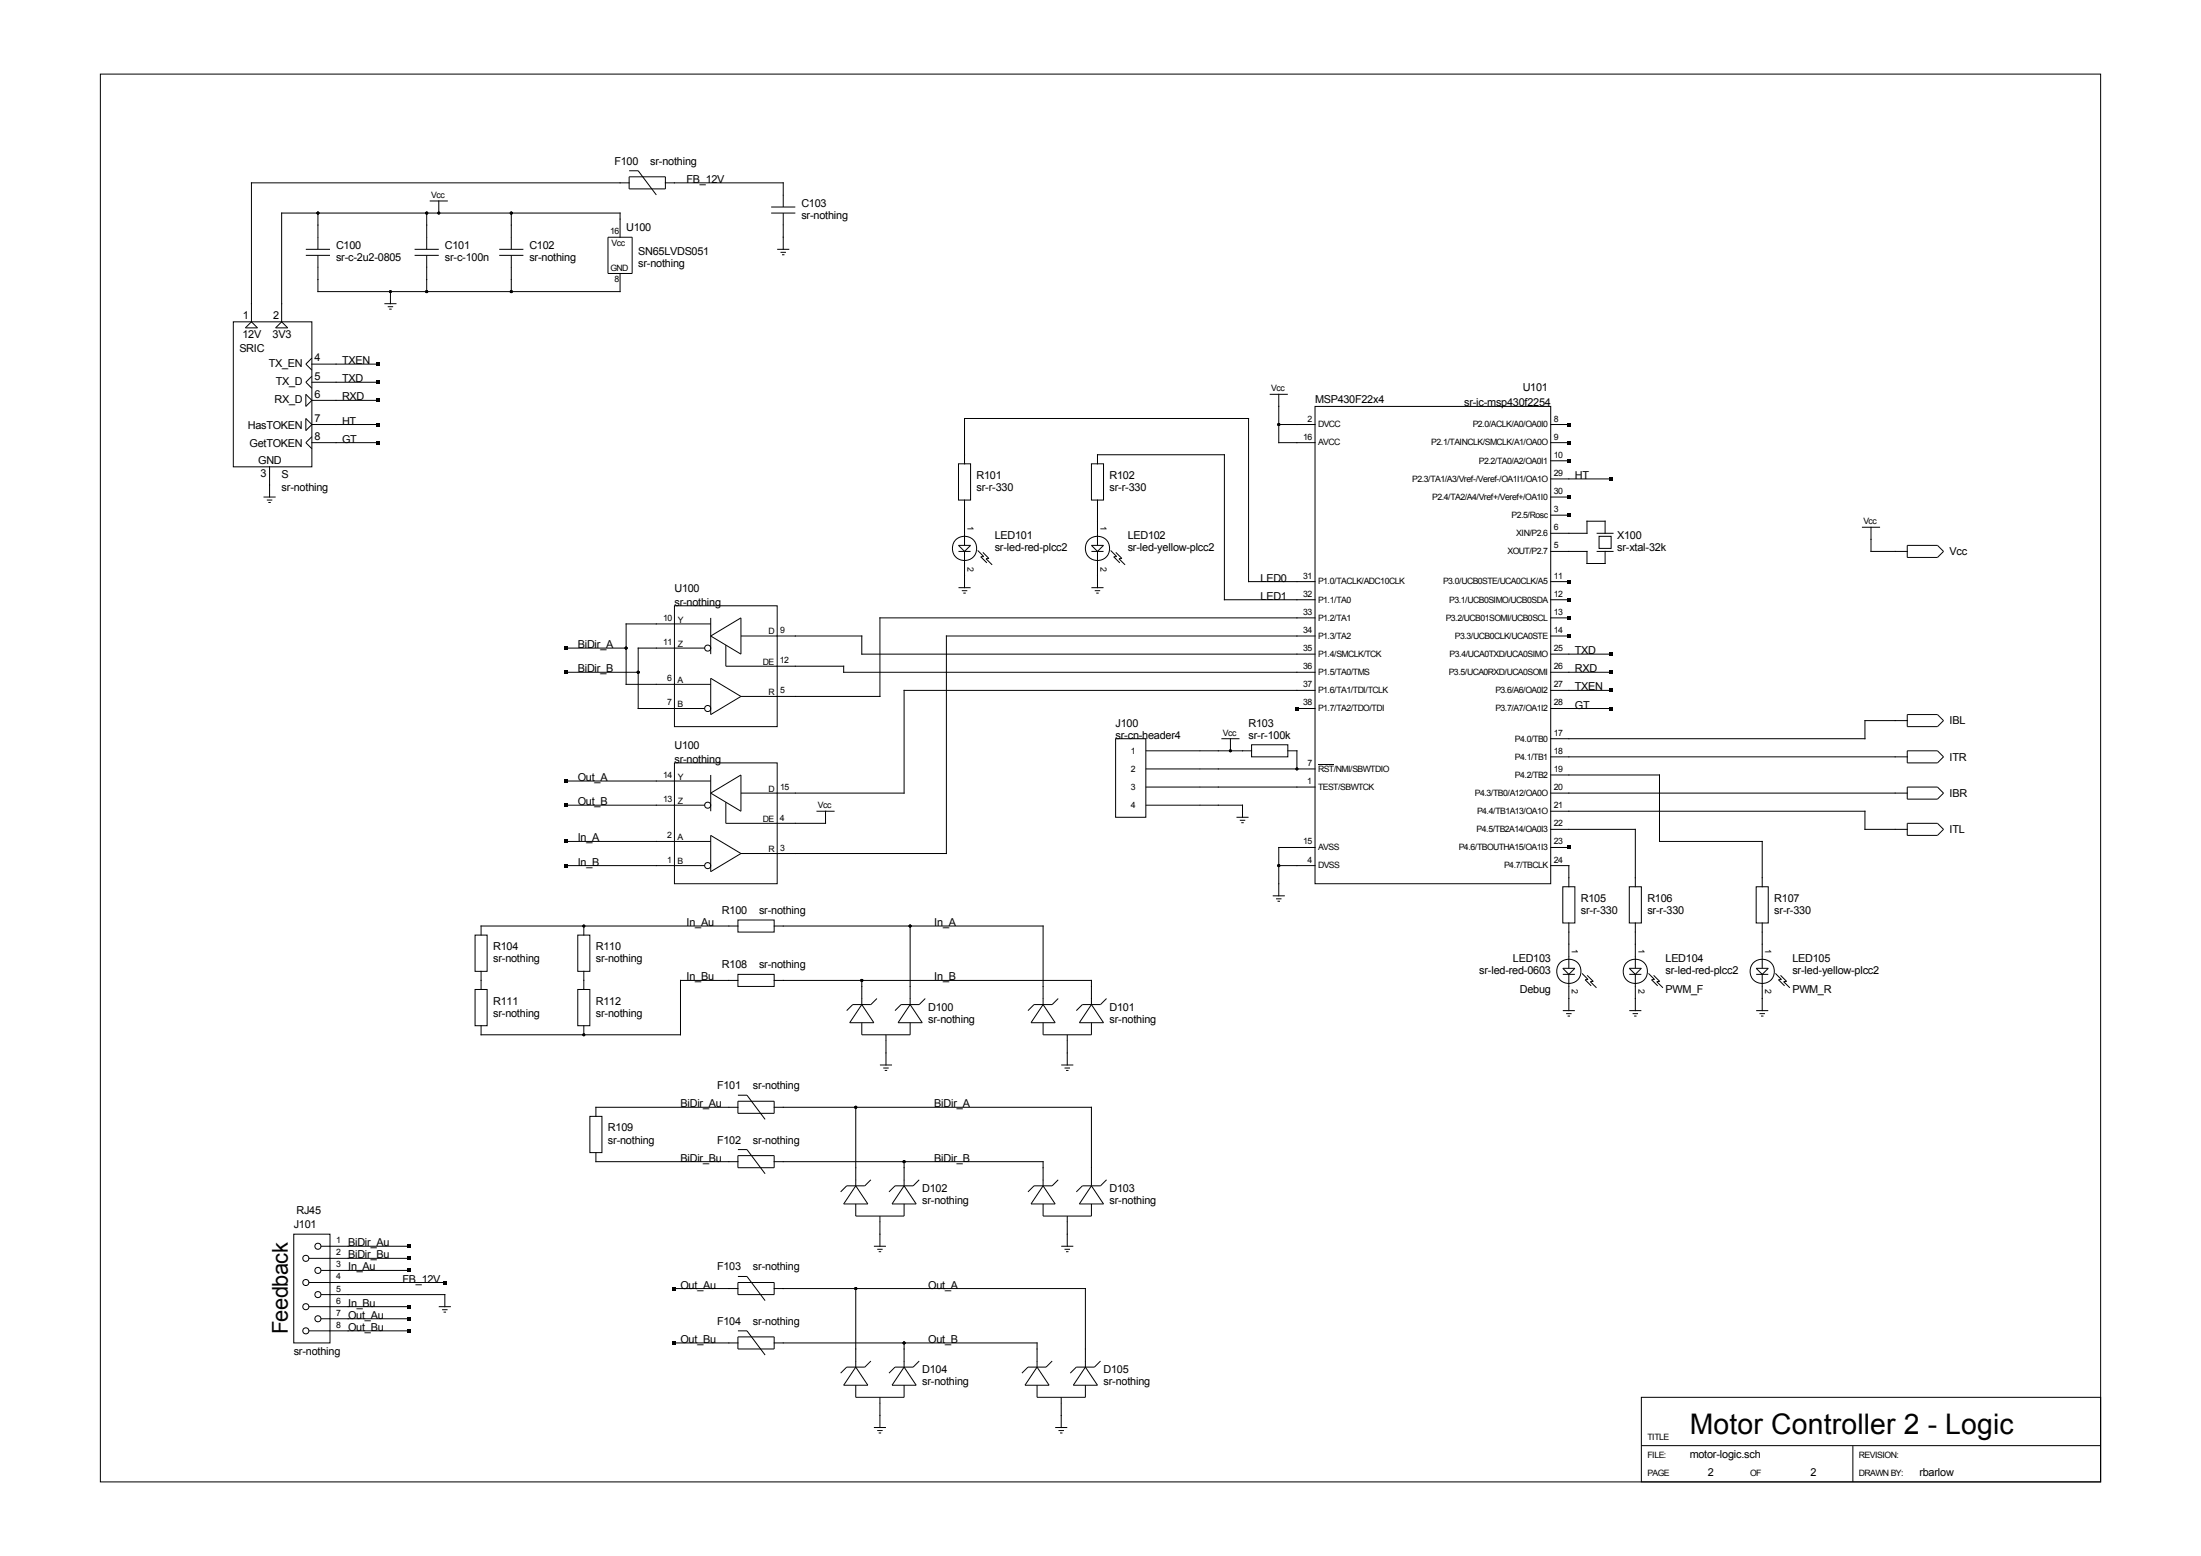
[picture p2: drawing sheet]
<svg xmlns="http://www.w3.org/2000/svg" width="297mm" height="210mm" viewBox="0 0 297 210" stroke-linecap="round" stroke-linejoin="round" font-family="sans-serif">
<g fill="none" stroke="#000" stroke-width=".13">
<path d="M13.5 10h270v190h-270zM41.3 33.6h3.2M41.3 34.5h3.2M42.9 34.5v4.9h40.8v-2.5M42.9 28.8v4.8M52.7 39.4v1.6M55.9 33.6h3.3M55.9 34.5h3.3M57.6 28.8v4.8M57.6 34.5v4.9M58 27.1h2.4M59.2 27.1v1.7"/>
<path d="M67.4 33.6h3.2M67.4 34.5h3.2M69 28.8v4.8M69 34.5v4.9M82 32h3.3v4.9h-3.3zM83.7 32v-3.2h-45.7v14.6M84.9 24.7h-51v18.7M84.9 23.9h4.9v1.6h-4.9zM84.9 23h1.2l2.5 3.3M89.8 24.7h15.9v3.2M104.1 28.8h3.2M104.1 27.9h3.2"/>
<path d="M104.9 33.6h1.6M105.3 34.1h.8M105.5 34.4h.4M105.7 28.8v4.8M31.5 43.4h10.6v19.6h-10.6zM33.9 43.4l.8 .8h-1.6zM38 43.4l.8 .8h-1.6zM41.3 56.5l.8 .8-.8 .8zM41.3 53.2l.8 .8-.8 .8zM42.1 59.7h9M42.1 57.3h9M42.1 49.1h9"/>
<path d="M42.1 51.6h9M42.1 54h9M42.1 58.9l-.8 .8 .8 .9M42.1 48.3l-.8 .8 .8 .9M42.1 50.8l-.8 .8 .8 .8M51.9 41h1.6M52.3 41.4h.8M52.5 41.7h.3M171.3 53.2h2.5M172.6 53.2v6.5h4.8M172.6 57.3h4.8M177.4 54.8h31.9v64.5h-31.9z"/>
<path d="M209.3 59.7h2.4M209.3 57.3h2.4M35.6 67.1h1.6M36 67.5h.7M36.2 67.8h.3M36.4 63v4.1M129.3 62.6h1.7v4.9h-1.7zM129.3 74.4h1.7M129.3 73.6h1.7l-.8 .8zM129.3 79.3h1.7M129.8 79.7h.7M130.2 62.6v-6.1h38.3v22h8.9"/>
<path d="M130.2 67.5v6.1M130.2 74.4v4.9M131.9 74.3l.8 .8h-.4l.9 .9M132.6 74.6l.8 .8h-.4l.9 .8M147.3 74.4h1.6M147.3 73.6h1.6l-.8 .8zM147.3 79.3h1.6M147.3 62.6h1.6v4.9h-1.6zM147.7 79.7h.8M148.1 62.6v-1.2h17.1v19.5h12.2M148.1 67.5v6.1M148.1 74.4v4.9"/>
<path d="M149.9 74.3l.8 .8h-.4l.8 .9M150.6 74.6l.8 .8h-.4l.8 .8M209.3 78.5h2.4M209.3 74.4h4.8v1.7h2.5v-1.7M209.3 72h4.8v-1.7h2.5v1.7M209.3 69.5h2.4M209.3 67.1h2.4M209.3 64.6h8.1M209.3 62.2h2.4M215.4 74.4h2.3M215.4 72h2.3M215.8 72.4h1.6v1.6h-1.6z"/>
<path d="M251.2 71.2h2.5M252.5 71.2v3.2h4.9M257.4 73.6h4l.9 .8-.9 .8h-4zM76.3 90.7h9.8M76.3 87.5h8.2M91 81.8h13.9v16.3h-13.9zM95.1 87.5h-9v8.1h9M95.9 85.8l4.1-2.4v4.9zM95.9 83.4v4.9M95.9 91.5l4.1 2.5-4.1 2.4zM95.9 84.2h-11.4v8.2h11.4M97.9 87.1v2.8h15.9v.8h63.6"/>
<path d="M100 85.8h16.3v2.5h61.1M130 80h.3M147.9 80h.4M150.5 99.7h4.1v10.6h-4.1zM164.8 99.7h2.5M166 99.7v1.6M175 95.6h2.4M177.4 83.4h-58.7v10.6h-18.7M177.4 85.8h-49.7v29.4h-27.7M177.4 93.2h-55.4v13.8h-22M209.3 80.9h2.4M209.3 83.4h2.4"/>
<path d="M209.3 85.8h2.4M209.3 88.3h8.1M209.3 90.7h8.1M209.3 93.2h8.1M209.3 95.6h8.1M257.4 97.3h-5.7v2.4h-42.4M257.4 96.4h4l.9 .9-.9 .8h-4zM76.3 116.8h18.8M76.3 108.7h18.8M76.3 113.6h19.6M76.3 105.4h19.6M91 103h13.9v16.3h-13.9z"/>
<path d="M95.9 107l4.1-2.4v4.9zM95.9 104.6v4.9M95.9 112.7l4.1 2.5-4.1 2.4zM97.9 108.3v2.8h13.5v-1.6M110.2 109.5h2.4M154.6 106.2h22.8M154.6 103.8h22.8M154.6 101.3h14.3M154.6 108.7h13.1v1.6M166.8 110.3h1.7M167.3 110.7h.7M167.5 111h.3"/>
<path d="M168.9 100.5h4.9v1.6h-4.9zM172.6 116.8h4.8M173.8 101.3h1.2v2.5M177.4 114.4h-4.8v6.5M177.9 103.1h2.1M209.3 116.8h2.4v2.9M209.3 114.4h2.4M209.3 107h48.1M209.3 104.6h14.6v9h13.9v6.1M209.3 102.1h48.1M209.3 111.9h11.4v7.8M209.3 109.5h42.4v2.4h5.7"/>
<path d="M210.9 119.7h1.6v4.9h-1.6zM219.9 119.7h1.6v4.9h-1.6zM237 119.7h1.6v4.9h-1.6zM257.4 106.2h4l.9 .8-.9 .9h-4zM257.4 101.3h4l.9 .8-.9 .9h-4zM257.4 111.1h4l.9 .8-.9 .8h-4zM64.1 126.2h1.6v4.9h-1.6zM64.1 133.5h1.6v4.9h-1.6zM64.9 131.1v2.4M78 126.2h1.6v4.9h-1.6zM78 133.5h1.6v4.9h-1.6zM78.8 125v1.2"/>
<path d="M78.8 131.1v2.4M78.8 138.4v1.3M99.6 125h-34.7v1.2M99.6 132.3h-7.8v7.4h-26.9v-1.3M99.6 124.2h4.9v1.6h-4.9zM99.6 131.5h4.9v1.6h-4.9zM104.5 125h36.3v10.6M104.5 132.3h42.8v3.3M116.3 135.6l1.6 2.4h-3.2zM116.3 132.3v3.3M116.3 138v1.7h6.5v-1.7M118.3 134.8l-.8 .8h-2.4l-.8 .8"/>
<path d="M119.6 139.7v4M122.8 135.6l1.6 2.4h-3.2zM122.8 125v10.6M124.9 134.8l-.9 .8h-2.4l-.8 .8M140.8 138v1.7h6.5v-1.7M140.8 135.6l1.6 2.4h-3.3zM142.8 134.8l-.8 .8h-2.5l-.8 .8M144 139.7v4M147.3 135.6l1.6 2.4h-3.3zM149.3 134.8l-.8 .8h-2.4l-.9 .8M171.7 120.9h1.7M172.2 121.3h.7"/>
<path d="M172.4 121.6h.3M210.9 130.7h1.6l-.8 .8zM210.9 131.5h1.6M210.9 136.4h1.6M211.3 136.8h.8M211.5 137.1h.4M211.7 124.6v6.1M211.7 131.5v4.9M213.5 131.4l.8 .8h-.4l.8 .9M214.2 131.6l.8 .9h-.4l.8 .8M219.9 130.7h1.6l-.8 .8zM219.9 131.5h1.6"/>
<path d="M219.9 136.4h1.6M220.3 136.8h.7M220.5 137.1h.3M220.7 124.6v6.1M220.7 131.5v4.9M222.4 131.4l.9 .8h-.4l.8 .9M223.1 131.6l.9 .9h-.4l.8 .8M237 130.7h1.6l-.8 .8zM237 131.5h1.6M237 136.4h1.6M237.4 136.8h.8M237.6 137.1h.4"/>
<path d="M237.8 124.6v6.1M237.8 131.5v4.9M239.6 131.4l.8 .8h-.4l.8 .9M240.3 131.6l.8 .9h-.4l.8 .8M79.6 150.7h1.6v4.9h-1.6zM80.4 155.6v1.2h19.2M99.6 149.4h-19.2v1.3M99.6 148.6h4.9v1.7h-4.9zM99.6 156h4.9v1.6h-4.9zM99.6 147.8h1.2l2.4 3.3M99.6 155.2h1.2l2.4 3.2M104.5 149.4h42.8v10.6"/>
<path d="M104.5 156.8h36.3v3.2M115.5 149.4v10.6M117.5 159.2l-.8 .8h-2.4l-.9 .9M118.7 143.7h1.7M119.2 144.1h.7M119.4 144.5h.3M122 156.8v3.2M124 159.2l-.8 .8h-2.4l-.8 .9M142.8 159.2l-.8 .8h-2.5l-.8 .9M143.2 143.7h1.6M143.6 144.1h.8M143.9 144.5h.3"/>
<path d="M149.3 159.2l-.8 .8h-2.4l-.9 .9M39.6 166.6h4.9v14.6h-4.9zM41.7 169.8h13.4M41.7 173.1h18.3M41.7 176.4h13.4M41.7 179.6h13.4M43.3 168.2h11.8M43.3 171.5h11.8M43.3 174.7h16.7v1.7M43.3 178h11.8M59.2 176.4h1.6M59.7 176.8h.7"/>
<path d="M59.9 177.1h.3M91 173.9h8.6M99.6 173.1h4.9v1.6h-4.9zM99.6 179.6h1.2l2.4 3.3M99.6 172.3h1.2l2.4 3.2M104.5 173.9h42v10.6M115.5 162.5v1.6h6.5v-1.6M115.5 160l1.6 2.5h-3.3zM115.5 173.9v10.6M117.9 168.2h1.7M118.4 168.6h.7M118.6 168.9h.3"/>
<path d="M118.7 164.1v4.1M122 160l1.6 2.5h-3.2zM140.8 160l1.6 2.5h-3.3zM140.8 162.5v1.6h6.5v-1.6M143.2 168.2h1.6M143.6 168.6h.8M143.9 168.9h.3M144 164.1v4.1M147.3 160l1.6 2.5h-3.3zM91 181.2h8.6M99.6 180.4h4.9v1.7h-4.9zM104.5 181.2h35.4v3.3"/>
<path d="M115.5 187v1.6h6.5v-1.6M115.5 184.5l1.6 2.5h-3.3zM117.5 183.7l-.8 .8h-2.4l-.9 .8M117.9 192.7h1.7M118.4 193.1h.7M118.6 193.4h.3M118.7 188.6v4.1M122 181.2v3.3M122 184.5l1.6 2.5h-3.2zM124 183.7l-.8 .8h-2.4l-.8 .8M139.9 184.5l1.7 2.5h-3.3zM139.9 187v1.6h6.6v-1.6"/>
<path d="M142 183.7l-.8 .8h-2.5l-.8 .8M142.4 192.7h1.6M142.8 193.1h.8M143 193.4h.4M143.2 188.6v4.1M146.5 184.5l1.6 2.5h-3.3zM148.5 183.7l-.8 .8h-2.5l-.8 .8M221.5 188.6h62v11.4h-62zM221.5 195.1h62M250 195.1v4.9"/>
<circle cx="130.1" cy="74" r="1.64"/>
<circle cx="148.1" cy="74" r="1.64"/>
<circle cx="95.5" cy="87.5" r=".41"/>
<circle cx="95.5" cy="95.6" r=".41"/>
<circle cx="95.5" cy="116.8" r=".41"/>
<circle cx="95.5" cy="108.7" r=".41"/>
<circle cx="211.7" cy="131.1" r="1.64"/>
<circle cx="220.7" cy="131.1" r="1.64"/>
<circle cx="237.8" cy="131.1" r="1.64"/>
<circle cx="41.3" cy="176.4" r=".41"/>
<circle cx="41.3" cy="173.1" r=".41"/>
<circle cx="41.3" cy="169.8" r=".41"/>
<circle cx="41.3" cy="179.6" r=".41"/>
<circle cx="42.9" cy="171.5" r=".41"/>
<circle cx="42.9" cy="178" r=".41"/>
<circle cx="42.9" cy="168.2" r=".41"/>
<circle cx="42.9" cy="174.7" r=".41"/>
</g>
<g fill="#000">
<path d="M42.8 28.6h.2l.1 .2-.1 .1h-.2l-.1-.1zM52.6 39.2h.2l.1 .2-.1 .1h-.2l-.1-.1zM57.5 39.2h.2l.1 .2-.1 .1h-.2l-.1-.1zM57.5 28.6h.2l.1 .2-.1 .1h-.2l-.1-.1zM59.1 28.6h.2l.1 .2-.1 .1h-.2l-.1-.1zM68.9 39.2h.2l.1 .2-.1 .1h-.2l-.1-.1zM68.9 28.6h.2l.1 .2-.1 .1h-.2l-.1-.1zM50.8 51.3h.5v.5h-.5zM50.8 53.8h.5v.5h-.5zM50.8 48.9h.5v.5h-.5zM50.8 57.1h.5v.4h-.5zM50.8 59.5h.5v.5h-.5z"/>
<path d="M172.5 57.1h.2l.1 .2-.1 .2h-.2l-.1-.2zM211.5 59.5h.4v.5h-.4zM211.5 57.1h.4v.4h-.4zM211.5 78.3h.4v.4h-.4zM211.5 69.3h.4v.5h-.4zM211.5 66.8h.4v.5h-.4zM211.5 61.9h.4v.5h-.4zM217.2 64.4h.5v.5h-.5zM76.1 87.2h.5v.5h-.5zM76.1 90.5h.5v.5h-.5zM84.4 87.3h.2l.1 .2-.1 .1h-.2l-.1-.1zM86 90.5h.2l.1 .2-.1 .2h-.2l-.1-.2z"/>
<path d="M174.8 95.4h.4v.5h-.4zM211.5 85.6h.4v.5h-.4zM211.5 83.1h.4v.5h-.4zM211.5 80.7h.4v.5h-.4zM217.2 90.5h.5v.5h-.5zM217.2 88h.5v.5h-.5zM217.2 92.9h.5v.5h-.5zM217.2 95.4h.5v.5h-.5zM76.1 105.2h.5v.5h-.5zM76.1 108.4h.5v.5h-.5zM76.1 113.3h.5v.5h-.5zM76.1 116.6h.5v.5h-.5z"/>
<path d="M165.9 101.1h.2l.1 .2-.1 .2h-.2l-.1-.2zM172.5 116.6h.2l.1 .2-.1 .2h-.2l-.1-.2zM174.9 103.6h.2l.1 .2-.1 .2h-.2l-.1-.2zM211.5 114.1h.4v.5h-.4zM78.7 124.8h.2l.1 .2-.1 .2h-.2l-.1-.2zM78.7 139.5h.2l.1 .2-.1 .1h-.2l-.1-.1zM116.2 132.1h.2l.1 .2-.1 .2h-.2l-.1-.2zM122.7 124.8h.2l.1 .2-.1 .2h-.2l-.1-.2zM115.4 149.3h.2l.1 .1-.1 .2h-.2l-.1-.2zM121.9 156.6h.2l.1 .2-.1 .2h-.2l-.1-.2zM54.9 168h.5v.4h-.5zM54.9 169.6h.5v.5h-.5z"/>
<path d="M54.9 171.2h.5v.5h-.5zM54.9 176.1h.5v.5h-.5zM54.9 177.7h.5v.5h-.5zM54.9 179.4h.5v.5h-.5zM59.8 172.8h.5v.5h-.5zM90.8 173.7h.5v.4h-.5zM115.4 173.7h.2l.1 .2-.1 .2h-.2l-.1-.2zM90.8 181h.5v.5h-.5zM121.9 181.1h.2l.1 .1-.1 .2h-.2l-.1-.2z"/>
</g>
<text font-size="3.8" x="228" y="193.5">Motor Controller 2 - Logic</text>
<text font-size="2.9" x="38.8" y="180.1" transform="rotate(-90 38.8 180.1)">Feedback</text>
<g font-size="1.5">
<text x="82.9" y="22.2">F100</text>
<text x="87.7" y="22.2">sr-nothing</text>
<text x="92.6" y="24.7">FB_12V</text>
<text x="108.1" y="27.9">C103</text>
<text x="108.1" y="29.6">sr-nothing</text>
<text x="45.3" y="33.6">C100</text>
<text x="45.3" y="35.3">sr-c-2u2-0805</text>
<text x="60" y="33.6">C101</text>
<text x="60" y="35.3">sr-c-100n</text>
<text x="71.4" y="33.6">C102</text>
<text x="71.4" y="35.3">sr-nothing</text>
<text x="84.5" y="31.2">U100</text>
<text x="86.1" y="34.5">SN65LVDS051</text>
<text x="86.1" y="36.1">sr-nothing</text>
<text x="32.3" y="47.5">SRIC</text>
<text x="32.7" y="45.7">12V</text>
<text x="32.8" y="43">1</text>
<text x="36.8" y="45.7">3V3</text>
<text x="36.9" y="43">2</text>
<text x="36.3" y="49.5">TX_EN</text>
<text x="37.2" y="52">TX_D</text>
<text x="42.5" y="48.8">4</text>
<text x="42.5" y="51.2">5</text>
<text x="42.5" y="53.7">6</text>
<text x="46.2" y="51.6">TXD</text>
<text x="46.2" y="49.1">TXEN</text>
<text x="205.5" y="52.8">U101</text>
<text x="33.4" y="57.8">HasTOKEN</text>
<text x="37.1" y="54.4">RX_D</text>
<text x="42.5" y="56.9">7</text>
<text x="42.5" y="59.4">8</text>
<text x="46.2" y="54">RXD</text>
<text x="46.2" y="57.3">HT</text>
<text x="46.2" y="59.7">GT</text>
<text x="177.4" y="54.4">MSP430F22x4</text>
<text x="197.6" y="54.9">sr-ic-msp430f2254</text>
<text x="33.7" y="60.3">GetTOKEN</text>
<text x="34.8" y="62.6">GND</text>
<text x="35.1" y="64.4">3</text>
<text x="38" y="64.5">S</text>
<text x="131.8" y="64.6">R101</text>
<text x="149.7" y="64.6">R102</text>
<text x="212.5" y="64.6">HT</text>
<text x="38" y="66.3">sr-nothing</text>
<text x="131.8" y="66.3">sr-r-330</text>
<text x="149.7" y="66.3">sr-r-330</text>
<text x="134.2" y="72.8">LED101</text>
<text x="134.2" y="74.4">sr-led-red-plcc2</text>
<text x="152.2" y="72.8">LED102</text>
<text x="152.2" y="74.4">sr-led-yellow-plcc2</text>
<text x="218.2" y="72.8">X100</text>
<text x="218.2" y="74.4">sr-xtal-32k</text>
<text x="263.1" y="74.9">Vcc</text>
<text x="91" y="79.9">U100</text>
<text x="91" y="81.8">sr-nothing</text>
<text x="170.1" y="78.5">LED0</text>
<text x="170.1" y="80.9">LED1</text>
<text x="78" y="87.5">BiDir_A</text>
<text x="212.5" y="88.3">TXD</text>
<text x="78" y="90.7">BiDir_B</text>
<text x="212.5" y="90.7">RXD</text>
<text x="212.5" y="93.2">TXEN</text>
<text x="212.5" y="95.6">GT</text>
<text x="91" y="101.1">U100</text>
<text x="150.5" y="98.1">J100</text>
<text x="150.5" y="99.7">sr-cn-header4</text>
<text x="168.5" y="98.1">R103</text>
<text x="168.5" y="99.7">sr-r-100k</text>
<text x="263.1" y="97.8">IBL</text>
<text x="78" y="105.4">Out_A</text>
<text x="91" y="103">sr-nothing</text>
<text x="263.1" y="102.7">ITR</text>
<text x="263.1" y="107.5">IBR</text>
<text x="78" y="108.7">Out_B</text>
<text x="78" y="113.6">In_A</text>
<text x="263.1" y="112.4">ITL</text>
<text x="78" y="116.8">In_B</text>
<text x="92.6" y="125">In_Au</text>
<text x="97.4" y="123.3">R100</text>
<text x="102.4" y="123.3">sr-nothing</text>
<text x="126.1" y="125">In_A</text>
<text x="213.3" y="121.7">R105</text>
<text x="213.3" y="123.3">sr-r-330</text>
<text x="222.3" y="121.7">R106</text>
<text x="222.3" y="123.3">sr-r-330</text>
<text x="239.4" y="121.7">R107</text>
<text x="239.4" y="123.3">sr-r-330</text>
<text x="66.5" y="128.2">R104</text>
<text x="66.5" y="129.9">sr-nothing</text>
<text x="80.4" y="128.2">R110</text>
<text x="80.4" y="129.9">sr-nothing</text>
<text x="97.4" y="130.7">R108</text>
<text x="102.4" y="130.7">sr-nothing</text>
<text x="199.6" y="131.5">sr-led-red-0603</text>
<text x="204.2" y="129.9">LED103</text>
<text x="224.7" y="129.9">LED104</text>
<text x="224.7" y="131.5">sr-led-red-plcc2</text>
<text x="241.9" y="129.9">LED105</text>
<text x="241.9" y="131.5">sr-led-yellow-plcc2</text>
<text x="66.5" y="135.6">R111</text>
<text x="66.5" y="137.2">sr-nothing</text>
<text x="80.4" y="135.6">R112</text>
<text x="80.4" y="137.2">sr-nothing</text>
<text x="92.6" y="132.3">In_Bu</text>
<text x="125.3" y="136.4">D100</text>
<text x="126.1" y="132.3">In_B</text>
<text x="149.7" y="136.4">D101</text>
<text x="205.1" y="133.9">Debug</text>
<text x="224.7" y="133.9">PWM_F</text>
<text x="241.9" y="133.9">PWM_R</text>
<text x="125.3" y="138">sr-nothing</text>
<text x="149.7" y="138">sr-nothing</text>
<text x="91.8" y="149.4">BiDir_Au</text>
<text x="96.8" y="147">F101</text>
<text x="101.6" y="147">sr-nothing</text>
<text x="126.1" y="149.4">BiDir_A</text>
<text x="82" y="152.7">R109</text>
<text x="82" y="154.3">sr-nothing</text>
<text x="96.8" y="154.3">F102</text>
<text x="101.6" y="154.3">sr-nothing</text>
<text x="91.8" y="156.8">BiDir_Bu</text>
<text x="124.4" y="160.9">D102</text>
<text x="126.1" y="156.8">BiDir_B</text>
<text x="149.7" y="160.9">D103</text>
<text x="39.6" y="165.8">J101</text>
<text x="40" y="163.9">RJ45</text>
<text x="124.4" y="162.5">sr-nothing</text>
<text x="149.7" y="162.5">sr-nothing</text>
<text x="47" y="168.2">BiDir_Au</text>
<text x="47" y="169.8">BiDir_Bu</text>
<text x="47" y="171.5">In_Au</text>
<text x="54.3" y="173.1">FB_12V</text>
<text x="91.8" y="173.9">Out_Au</text>
<text x="96.8" y="171.5">F103</text>
<text x="101.6" y="171.5">sr-nothing</text>
<text x="125.3" y="173.9">Out_A</text>
<text x="47" y="176.4">In_Bu</text>
<text x="47" y="178">Out_Au</text>
<text x="47" y="179.6">Out_Bu</text>
<text x="96.8" y="178.8">F104</text>
<text x="101.6" y="178.8">sr-nothing</text>
<text x="39.6" y="182.9">sr-nothing</text>
<text x="91.8" y="181.2">Out_Bu</text>
<text x="124.4" y="185.3">D104</text>
<text x="125.3" y="181.2">Out_B</text>
<text x="148.9" y="185.3">D105</text>
<text x="124.4" y="187">sr-nothing</text>
<text x="148.9" y="187">sr-nothing</text>
<text x="228" y="196.7">motor-logic.sch</text>
<text x="230.5" y="199.2">2</text>
<text x="244.3" y="199.2">2</text>
<text x="259" y="199.2">rbarlow</text>
</g>
<g font-size="1.2">
<text x="58.2" y="26.7">Vcc</text>
<text x="82.3" y="31.6">16</text>
<text x="82.5" y="33.2">Vcc</text>
<text x="82.4" y="36.6">GND</text>
<text x="82.9" y="38.1">8</text>
<text x="171.5" y="52.8">Vcc</text>
<text x="175.9" y="59.3">16</text>
<text x="176.5" y="56.9">2</text>
<text x="177.9" y="57.7">DVCC</text>
<text x="198.7" y="57.7">P2.0/ACLK/A0/OA0I0</text>
<text x="209.7" y="59.3">9</text>
<text x="209.7" y="56.9">8</text>
<text x="177.9" y="60.1">AVCC</text>
<text x="190.5" y="65">P2.3/TA1/A3/Vref-/Veref-/OA1I1/OA1O</text>
<text x="193.1" y="60.1">P2.1/TAINCLK/SMCLK/A1/OA0O</text>
<text x="199.5" y="62.6">P2.2/TA0/A2/OA0I1</text>
<text x="209.7" y="64.2">29</text>
<text x="209.7" y="61.8">10</text>
<text x="130.6" y="71" transform="rotate(90 130.6 71)">1</text>
<text x="148.5" y="71" transform="rotate(90 148.5 71)">1</text>
<text x="193.3" y="67.5">P2.4/TA2/A4/Vref+/Veref+/OA1I0</text>
<text x="204" y="69.9">P2.5/Rosc</text>
<text x="209.7" y="71.6">6</text>
<text x="209.7" y="69.1">3</text>
<text x="209.7" y="66.7">30</text>
<text x="251.5" y="70.7">Vcc</text>
<text x="130.6" y="76.5" transform="rotate(90 130.6 76.5)">2</text>
<text x="148.5" y="76.5" transform="rotate(90 148.5 76.5)">2</text>
<text x="203.4" y="74.8">XOUT/P2.7</text>
<text x="204.6" y="72.4">XIN/P2.6</text>
<text x="209.7" y="74">5</text>
<text x="89.5" y="83.8">10</text>
<text x="175.9" y="78.1">31</text>
<text x="175.9" y="80.5">32</text>
<text x="175.9" y="83">33</text>
<text x="177.9" y="78.9">P1.0/TACLK/ADC10CLK</text>
<text x="177.9" y="81.3">P1.1/TA0</text>
<text x="177.9" y="83.8">P1.2/TA1</text>
<text x="194.7" y="78.9">P3.0/UCB0STE/UCA0CLK/A5</text>
<text x="195.1" y="83.8">P3.2/UCB01SOMI/UCB0SCL</text>
<text x="195.6" y="81.3">P3.1/UCB0SIMO/UCB0SDA</text>
<text x="209.7" y="83">13</text>
<text x="209.7" y="80.5">12</text>
<text x="209.7" y="78.1">11</text>
<text x="89.5" y="87.1">11</text>
<text x="91.5" y="84">Y</text>
<text x="91.5" y="87.3">Z</text>
<text x="103" y="89.8">DE</text>
<text x="103.7" y="85.6">D</text>
<text x="105.2" y="89.5">12</text>
<text x="105.3" y="85.4">9</text>
<text x="175.9" y="85.4">34</text>
<text x="175.9" y="87.9">35</text>
<text x="177.9" y="86.2">P1.3/TA2</text>
<text x="177.9" y="88.7">P1.4/SMCLK/TCK</text>
<text x="195.6" y="88.7">P3.4/UCA0TXD/UCA0SIMO</text>
<text x="196.3" y="86.2">P3.3/UCB0CLK/UCA0STE</text>
<text x="209.7" y="87.9">25</text>
<text x="209.7" y="85.4">14</text>
<text x="90" y="95.2">7</text>
<text x="90" y="92">6</text>
<text x="91.4" y="95.4">B</text>
<text x="91.4" y="92.2">A</text>
<text x="103.7" y="93.8">R</text>
<text x="105.3" y="93.6">5</text>
<text x="175.9" y="90.3">36</text>
<text x="175.9" y="92.8">37</text>
<text x="175.9" y="95.2">38</text>
<text x="177.9" y="91.1">P1.5/TA0/TMS</text>
<text x="177.9" y="93.6">P1.6/TA1/TDI/TCLK</text>
<text x="195.5" y="91.1">P3.5/UCA0RXD/UCA0SOMI</text>
<text x="201.8" y="93.6">P3.6/A6/OA0I2</text>
<text x="209.7" y="90.3">26</text>
<text x="209.7" y="95.2">28</text>
<text x="209.7" y="92.8">27</text>
<text x="152.6" y="101.7">1</text>
<text x="165" y="99.3">Vcc</text>
<text x="177.9" y="96">P1.7/TA2/TDO/TDI</text>
<text x="201.8" y="96">P3.7/A7/OA1I2</text>
<text x="204.4" y="100.1">P4.0/TB0</text>
<text x="209.7" y="101.7">18</text>
<text x="209.7" y="99.3">17</text>
<text x="89.5" y="105">14</text>
<text x="91.5" y="105.2">Y</text>
<text x="103.7" y="106.8">D</text>
<text x="105.3" y="106.6">15</text>
<text x="152.6" y="106.6">3</text>
<text x="152.6" y="104.2">2</text>
<text x="176.4" y="105.8">1</text>
<text x="176.5" y="103.4">7</text>
<text x="177.9" y="106.6">TEST/SBWTCK</text>
<text x="177.9" y="104.2">RST/NMI/SBWTDIO</text>
<text x="199" y="107.4">P4.3/TB0/A12/OA0O</text>
<text x="204.4" y="105">P4.2/TB2</text>
<text x="204.4" y="102.5">P4.1/TB1</text>
<text x="209.7" y="106.6">20</text>
<text x="209.7" y="104.2">19</text>
<text x="89.5" y="108.3">13</text>
<text x="90" y="113.2">2</text>
<text x="91.4" y="113.4">A</text>
<text x="91.5" y="108.5">Z</text>
<text x="103" y="111">DE</text>
<text x="105.2" y="110.7">4</text>
<text x="110.4" y="109.1">Vcc</text>
<text x="152.6" y="109.1">4</text>
<text x="175.9" y="114">15</text>
<text x="199.3" y="112.3">P4.5/TB2A14/OA0I3</text>
<text x="199.3" y="109.9">P4.4/TB1A13/OA1O</text>
<text x="209.7" y="114">23</text>
<text x="209.7" y="111.5">22</text>
<text x="209.7" y="109.1">21</text>
<text x="90" y="116.4">1</text>
<text x="91.4" y="116.6">B</text>
<text x="103.7" y="115">R</text>
<text x="105.3" y="114.8">3</text>
<text x="176.5" y="116.4">4</text>
<text x="177.9" y="117.2">DVSS</text>
<text x="177.9" y="114.8">AVSS</text>
<text x="196.8" y="114.8">P4.6/TBOUTHA15/OA1I3</text>
<text x="203" y="117.2">P4.7/TBCLK</text>
<text x="209.7" y="116.4">24</text>
<text x="212.1" y="128.1" transform="rotate(90 212.1 128.1)">1</text>
<text x="221.1" y="128.1" transform="rotate(90 221.1 128.1)">1</text>
<text x="238.2" y="128.1" transform="rotate(90 238.2 128.1)">1</text>
<text x="212.1" y="133.5" transform="rotate(90 212.1 133.5)">2</text>
<text x="221.1" y="133.5" transform="rotate(90 221.1 133.5)">2</text>
<text x="238.2" y="133.5" transform="rotate(90 238.2 133.5)">2</text>
<text x="45.3" y="167.8">1</text>
<text x="45.3" y="169.4">2</text>
<text x="45.3" y="171.1">3</text>
<text x="45.3" y="172.7">4</text>
<text x="45.3" y="174.3">5</text>
<text x="45.3" y="175.9">6</text>
<text x="45.3" y="177.6">7</text>
<text x="45.3" y="179.2">8</text>
<text x="222.3" y="196.7">FILE:</text>
<text x="222.3" y="194.3">TITLE</text>
<text x="250.8" y="196.7">REVISION:</text>
<text x="222.3" y="199.2">PAGE</text>
<text x="236.2" y="199.2">OF</text>
<text x="250.8" y="199.2">DRAWN BY:</text>
</g>
</svg>
